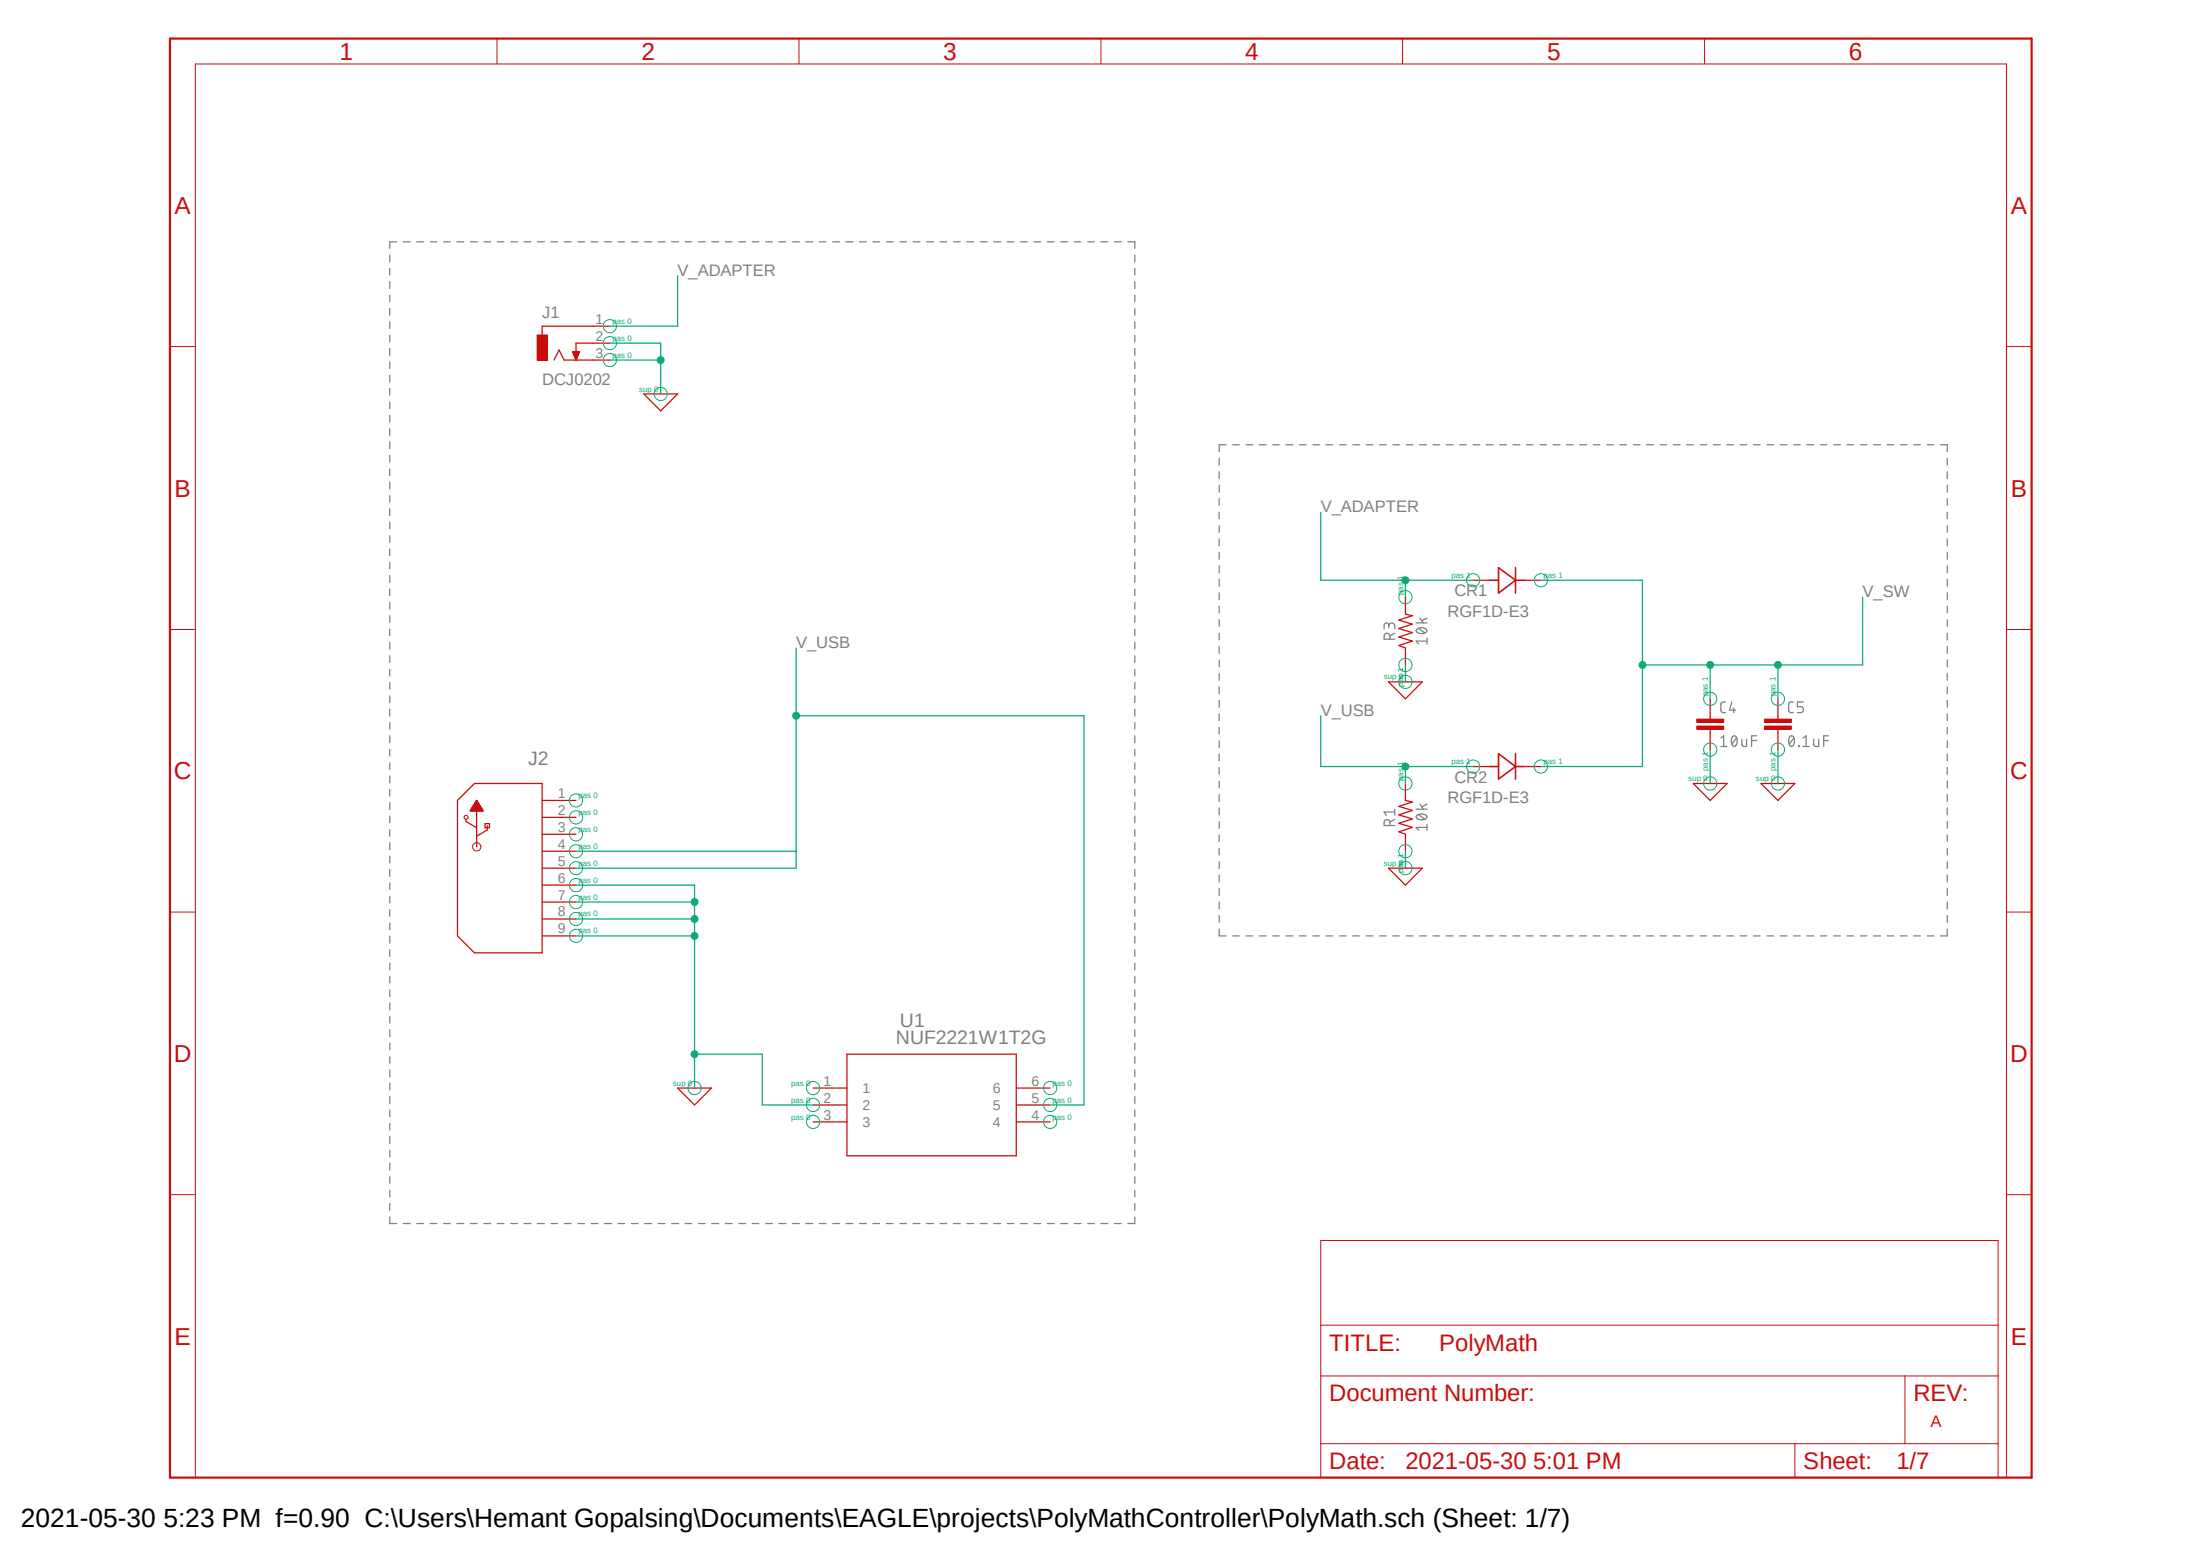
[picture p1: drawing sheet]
<svg xmlns="http://www.w3.org/2000/svg" width="297mm" height="210mm" viewBox="0 0 297 210" stroke-linecap="round" stroke-linejoin="round" font-family="sans-serif">
<path d="M22.4 4.9l252.2 195M274.6 4.9l-252.2 195" fill="none" stroke="#fff" stroke-width=".14"/>
<g fill="none" stroke="#808080" stroke-width=".17">
<path d="M187.5 84.5v-.2a.41 .41 0 0 1 .5-.2 .41 .41 0 0 1 .3 .4v.4M187.5 84.7v-.3a.32 .32 0 0 0-.3-.3 .32 .32 0 0 0-.3 .3v.5M187.7 86.3v-.4a.4 .4 0 0 0-.4-.4 .4 .4 0 0 0-.4 .4v.4h1.4M188.3 85.5l-.6 .3M191.2 84.1h1.5M191.3 85a.91 .91 0 0 1 1.4 .1 .91 .91 0 0 1-1.5 0zM191.5 84.8l.8 .6M191.7 83.4l.5 .7M192.7 86.1v.8M192.7 86.5h-1.5l.3 .4M192.7 83.4l-.8 .4M232.3 99.6l.4-.3v1.5"/>
<path d="M233 94.7l-.5 .1-.2 .2 .1 1 .1 .1 .5 .1M233.8 94.7l-.3 1.1h.8M234 99.4l.1-.1a.87 .87 0 0 1 .2 1.4l-.2 .1a.89 .89 0 0 1-.1-1.4zM234.1 95.5v.7M234.4 99.6l-.6 .8M235.2 99.8v.7l.2 .3h.4v-1M236.5 99.9h.7M237.2 99.3h-.7v1.5M241.7 99.4l.2-.1a.64 .64 0 0 1 .3 1l-.1 .4-.2 .1a.77 .77 0 0 1-.4-1.1zM242.1 94.7l-.5 .1-.1 .2v1l.3 .2h.3M242.2 99.6l-.6 .8M243.4 99.6l.4-.3v1.5"/>
<path d="M243.5 94.7h-.8v.7h.4a.41 .41 0 0 1 .4 .4 .41 .41 0 0 1-.4 .4h-.4M244.9 99.8v.7l.2 .3h.4v-1M246.2 99.9h.6M246.8 99.3h-.6v1.5M187.7 111.4v-.4a.4 .4 0 0 0-.4-.4 .4 .4 0 0 0-.4 .4v.4h1.4M188.3 110.6l-.6 .3M188.3 109.6h-1.4l.3 .4M188.3 109.2v.8M191.2 109.2h1.5M191.3 110.1l.1-.1a.97 .97 0 0 1 1.3 .2 .86 .86 0 0 1-1.5 0zM191.5 109.9l.8 .7M191.7 108.5l.5 .7"/>
<path d="M192.7 111.7h-1.5l.3 .4M192.7 111.3v.8M192.7 108.5l-.8 .4M232.3 100.8h.8M242.8 100.7l.1 .1zM243.4 100.8h.9"/>
</g>
<path d="M74.8 48.6l.7-1.4 .7 1.4h3.9M80.1 44h-6.9v1.2M80.1 46.3h-2.3v2.3" fill="none" stroke="#c90d0c" stroke-width=".17"/>
<path d="M72.5 45.2h1.4v3.4h-1.4z" fill-rule="evenodd" fill="#c90d0c"/>
<g fill="none" stroke="#c90d0c" stroke-width=".14">
<path d="M67.1 5.2v3.4M107.9 5.2v3.4M148.6 5.2v3.4M189.4 5.2v3.4M230.1 5.2v3.4M22.9 46.8h3.5M72.5 45.2h1.4v3.4h-1.4zM270.9 46.8h3.4M22.9 85h3.5M229.1 98h3.6v.4h-3.6zM229.1 97.1h3.6v.4h-3.6zM238.2 98h3.7v.4h-3.7z"/>
<path d="M238.2 97.1h3.7v.4h-3.7zM270.9 85h3.4M63.5 109.4h1.7M63.5 109.3h1.7M63.6 109.3h1.5M63.6 109.2h1.5M63.7 109.1h1.3M63.8 109h1.1M63.8 108.9h1.1M63.8 108.8h1.1M63.9 108.8h.9M63.9 108.7h.9"/>
<path d="M64 108.7h.7M64 108.6h.7M64.1 108.5h.6M64.1 108.5h.5M64.1 108.4h.5M64.1 108.3h.5M64.2 108.3h.3M64.2 108.2h.3M64.3 108.2h.1M64.3 108.1h.1M64.3 108l.9 1.4h-1.7zM64.3 108v.1"/>
<path d="M22.9 123.1h3.5M270.9 123.1h3.4M22.9 161.2h3.5M178.3 167.4h91.4v32h-91.4zM178.3 178.9h91.4M270.9 161.2h3.4M26.4 199.4v-190.8h244.5v190.8M178.3 185.7h91.4M178.3 194.9h91.4M242.3 194.9v4.5M257.2 185.7v9.2"/>
<circle cx="62.9" cy="110.3" r=".28"/>
<circle cx="64.4" cy="114.3" r=".56"/>
</g>
<g fill="none" stroke="#c90d0c" stroke-width=".17">
<path d="M77.3 47.5h.9l-.4 1.1zM77.3 47.5h.9M77.4 47.7h.7M77.4 47.6h.8M77.4 47.8h.7M77.5 47.9h.6M77.5 47.8h.6M77.5 48h.5M77.6 48h.4M77.6 48.2h.3M77.6 48.1h.4M77.6 48.3h.3"/>
<path d="M77.7 48.4h.2M77.7 48.3h.2M77.7 48.5h.1M77.8 48.6h.1M80.1 44h2.2M80.1 46.3h2.2M80.1 48.6h2.2M86.9 53.2h4.6l-2.3 2.3zM198.9 78.3h2.3M205.7 78.3h2.3M187.5 92h4.5l-2.3 2.3zM189.7 80.6v2.3l1 .2-1.9 .6 1.9 .5-1.9 .6 1.9 .6-1.9 .6 1.9 .5-1.9 .6 .9 .4v2.2"/>
<path d="M230.9 94.3v2.8M230.9 98.4v2.8M240 94.3v2.8M240 98.4v2.8M62.9 110.6v.3l1.4 .8M64.1 105.7h9.1v22.9h-9.1l-2.3-2.3v-18.3zM64.3 109.4v4.9M64.3 108l.9 1.4h-1.7zM65.5 111.2h.6v.5h-.6zM65.8 111.5v.5l-1.5 .9M73.2 117.2h4.6M73.2 108h4.6"/>
<path d="M73.2 110.3h4.6M73.2 112.6h4.6M73.2 114.9h4.6M73.2 119.5h4.6M187.5 117.2h4.5l-2.3 2.3zM189.7 105.7v2.3l1 .2-1.9 .6 1.9 .6-1.9 .6 1.9 .5-1.9 .6 1.9 .6-1.9 .6 .9 .3v2.3M198.9 103.5h2.3M205.7 103.5h2.3M228.6 105.7h4.6l-2.3 2.3zM237.7 105.7h4.6l-2.3 2.3zM73.2 121.8h4.6M73.2 124h4.6"/>
<path d="M73.2 126.3h4.6M91.5 146.9h4.6l-2.3 2.2zM109.8 146.9h4.5M109.8 149.1h4.5M109.8 151.4h4.5M114.3 142.3h22.9v13.7h-22.9zM137.2 146.9h4.6M137.2 149.1h4.6M137.2 151.4h4.6"/>
</g>
<path d="M22.9 5.2h251.4v194.2h-251.4z" fill="none" stroke="#c90d0c" stroke-width=".3"/>
<path d="M201.2 78.3h1.1M202.3 76.6l2.3 1.7-2.3 1.8zM204.6 78.3h1.1M204.6 76.6v3.5M201.2 103.5h1.1M202.3 101.7l2.3 1.8-2.3 1.7zM204.6 101.7v3.5M204.6 103.5h1.1" fill="none" stroke="#c90d0c" stroke-width=".21"/>
<path d="M229.1 98.2h3.6M229.1 97.3h3.6M238.2 98.2h3.7M238.2 97.3h3.7" fill="none" stroke="#c90d0c" stroke-width=".42"/>
<g fill="none" stroke="#0dab76" stroke-width=".14">
<circle cx="82.3" cy="46.3" r=".89"/>
<circle cx="82.3" cy="44" r=".89"/>
<circle cx="82.3" cy="48.6" r=".89"/>
<circle cx="89.2" cy="53.2" r=".89"/>
<circle cx="198.9" cy="78.3" r=".89"/>
<circle cx="208" cy="78.3" r=".89"/>
<circle cx="189.7" cy="89.7" r=".89"/>
<circle cx="189.7" cy="80.6" r=".89"/>
<circle cx="189.7" cy="92" r=".89"/>
<circle cx="230.9" cy="94.3" r=".89"/>
<circle cx="240" cy="94.3" r=".89"/>
<circle cx="77.8" cy="119.5" r=".89"/>
<circle cx="77.8" cy="112.6" r=".89"/>
<circle cx="77.8" cy="114.9" r=".89"/>
<circle cx="77.8" cy="108" r=".89"/>
<circle cx="77.8" cy="110.3" r=".89"/>
<circle cx="77.8" cy="117.2" r=".89"/>
<circle cx="189.7" cy="117.2" r=".89"/>
<circle cx="189.7" cy="105.7" r=".89"/>
<circle cx="189.7" cy="114.9" r=".89"/>
<circle cx="198.9" cy="103.5" r=".89"/>
<circle cx="208" cy="103.5" r=".89"/>
<circle cx="230.9" cy="105.7" r=".89"/>
<circle cx="230.9" cy="101.2" r=".89"/>
<circle cx="240" cy="101.2" r=".89"/>
<circle cx="240" cy="105.7" r=".89"/>
<circle cx="77.8" cy="126.3" r=".89"/>
<circle cx="77.8" cy="121.7" r=".89"/>
<circle cx="77.8" cy="124" r=".89"/>
<circle cx="93.8" cy="146.9" r=".89"/>
<circle cx="109.8" cy="149.1" r=".89"/>
<circle cx="109.8" cy="151.4" r=".89"/>
<circle cx="109.8" cy="146.9" r=".89"/>
<circle cx="141.8" cy="151.4" r=".89"/>
<circle cx="141.8" cy="149.1" r=".89"/>
<circle cx="141.8" cy="146.9" r=".89"/>
</g>
<path d="M82.3 48.6h6.9M82.3 46.3h6.9v6.9" fill="none" stroke="#0dab76" stroke-width=".17"/>
<circle cx="89.2" cy="48.6" r=".46" fill="#0dab76"/>
<circle cx="89.2" cy="48.6" r=".46" fill="none" stroke="#0dab76" stroke-width=".14"/>
<path d="M189.7 89.7v2.3M189.7 114.9v2.3M230.9 101.2v4.5M240 101.2v4.5M93.8 142.3v4.6" fill="none" stroke="#0dab76" stroke-width=".17"/>
<circle cx="93.8" cy="142.3" r=".46" fill="#0dab76"/>
<circle cx="93.8" cy="142.3" r=".46" fill="none" stroke="#0dab76" stroke-width=".14"/>
<path d="M77.8 119.5h16v22.8h9.1v6.8h6.9M77.8 121.8h16" fill="none" stroke="#0dab76" stroke-width=".17"/>
<circle cx="93.8" cy="121.8" r=".46" fill="#0dab76"/>
<circle cx="93.8" cy="121.8" r=".46" fill="none" stroke="#0dab76" stroke-width=".14"/>
<path d="M77.8 124h16" fill="none" stroke="#0dab76" stroke-width=".17"/>
<circle cx="93.8" cy="124" r=".46" fill="#0dab76"/>
<circle cx="93.8" cy="124" r=".46" fill="none" stroke="#0dab76" stroke-width=".14"/>
<path d="M77.8 126.3h16" fill="none" stroke="#0dab76" stroke-width=".17"/>
<circle cx="93.8" cy="126.3" r=".46" fill="#0dab76"/>
<circle cx="93.8" cy="126.3" r=".46" fill="none" stroke="#0dab76" stroke-width=".14"/>
<path d="M91.5 37.2v6.8h-9.2M178.3 69.2v9.1h20.6M189.7 78.3v2.3" fill="none" stroke="#0dab76" stroke-width=".17"/>
<circle cx="189.7" cy="78.3" r=".46" fill="#0dab76"/>
<circle cx="189.7" cy="78.3" r=".46" fill="none" stroke="#0dab76" stroke-width=".14"/>
<path d="M178.3 103.5h20.6M189.7 103.5v2.2" fill="none" stroke="#0dab76" stroke-width=".17"/>
<circle cx="189.7" cy="103.5" r=".46" fill="#0dab76"/>
<circle cx="189.7" cy="103.5" r=".46" fill="none" stroke="#0dab76" stroke-width=".14"/>
<path d="M107.5 87.5v9.1h38.8v52.5h-4.5M178.3 96.6v6.9M107.5 114.9v2.3h-29.7" fill="none" stroke="#0dab76" stroke-width=".17"/>
<circle cx="107.5" cy="96.6" r=".46" fill="#0dab76"/>
<circle cx="107.5" cy="96.6" r=".46" fill="none" stroke="#0dab76" stroke-width=".14"/>
<path d="M208 78.3h13.7v25.2h-13.7M107.5 96.6v18.3h-29.7M251.5 80.6v9.1h-29.8" fill="none" stroke="#0dab76" stroke-width=".17"/>
<circle cx="221.7" cy="89.7" r=".46" fill="#0dab76"/>
<circle cx="221.7" cy="89.7" r=".46" fill="none" stroke="#0dab76" stroke-width=".14"/>
<path d="M230.9 89.7v4.6" fill="none" stroke="#0dab76" stroke-width=".17"/>
<circle cx="230.9" cy="89.7" r=".46" fill="#0dab76"/>
<circle cx="230.9" cy="89.7" r=".46" fill="none" stroke="#0dab76" stroke-width=".14"/>
<path d="M240 89.7v4.6" fill="none" stroke="#0dab76" stroke-width=".17"/>
<circle cx="240" cy="89.7" r=".46" fill="#0dab76"/>
<circle cx="240" cy="89.7" r=".46" fill="none" stroke="#0dab76" stroke-width=".14"/>
<g fill="none" stroke="#808080" stroke-width=".17">
<path d="M52.6 34.4v.9M52.6 36.2v.9M52.6 38v.9M52.6 39.8v.9M53.6 32.6h-1v.9M54.4 32.6h1M56.3 32.6h.9M58.1 32.6h.9M59.9 32.6h.9M61.7 32.6h.9M63.5 32.6h.9M65.3 32.6h1"/>
<path d="M67.1 32.6h.9M69 32.6h.8M70.7 32.6h1M72.6 32.6h.9M74.4 32.6h.9M76.2 32.6h.9M78 32.6h.9M79.8 32.6h.9M81.6 32.6h.9M83.4 32.6h.9M85.3 32.6h.8M87 32.6h1"/>
<path d="M88.9 32.6h.9M90.7 32.6h.9M92.5 32.6h.9M94.3 32.6h.9M96.1 32.6h.9M97.9 32.6h.9M99.7 32.6h1M101.6 32.6h.8M103.4 32.6h.9M105.2 32.6h.9M107 32.6h.9M108.8 32.6h.9"/>
<path d="M110.6 32.6h.9M112.4 32.6h.9M114.2 32.6h.9M116 32.6h1M117.9 32.6h.8M119.7 32.6h.9M121.5 32.6h.9M123.3 32.6h.9M125.1 32.6h.9M126.9 32.6h.9M128.7 32.6h.9M130.5 32.6h.9"/>
<path d="M132.3 32.6h1M134.2 32.6h.9M136 32.6h.9M137.8 32.6h.9M139.6 32.6h.9M141.4 32.6h.9M143.2 32.6h.9M145 32.6h.9M146.9 32.6h.8M148.6 32.6h1M150.5 32.6h.9M152.3 32.6h.9v.9"/>
<path d="M153.2 34.4v.9M153.2 36.2v.9M153.2 38v.9M153.2 39.8v.9M52.6 41.7v.8M52.6 43.4v.9M52.6 45.3v.8M52.6 47v1M52.6 48.9v.8M52.6 50.6v1M52.6 52.5v.8M52.6 54.3v.9"/>
<path d="M52.6 56v1M52.6 57.9v.9M52.6 59.6v1M153.2 41.7v.8M153.2 43.4v.9M153.2 45.3v.8M153.2 47v1M153.2 48.9v.8M153.2 50.6v1M153.2 52.5v.8M153.2 54.3v.9M153.2 56v1"/>
<path d="M153.2 57.9v.9M153.2 59.6v1M52.6 61.5v.9M52.6 63.3v.9M52.6 65.1v.9M52.6 66.9v.9M52.6 68.7v.9M52.6 70.5v.9M52.6 72.3v.9M52.6 74.1v.9M52.6 75.9v.9M52.6 77.7v.9"/>
<path d="M52.6 79.5v.9M153.2 61.5v.9M153.2 63.3v.9M153.2 65.1v.9M153.2 66.9v.9M153.2 68.7v.9M153.2 70.5v.9M153.2 72.3v.9M153.2 74.1v.9M153.2 75.9v.9M153.2 77.7v.9M153.2 79.5v.9"/>
<path d="M164.6 61.8v1M164.6 63.7v.9M164.6 65.5v.9M164.6 67.3v.9M164.6 69.1v.9M164.6 71v.8M164.6 72.7v1M164.6 74.5v1M164.6 76.4v.9M164.6 78.2v.9M165.5 60h-.9v1M166.4 60h.9"/>
<path d="M168.2 60h.9M170 60h.9M171.8 60h.9M173.6 60h.9M175.4 60h.9M177.2 60h.9M179 60h.9M180.8 60h.9M182.6 60h1M184.4 60h.9M186.3 60h.9M188 60h.9"/>
<path d="M189.9 60h.9M191.6 60h1M193.5 60h.9M195.2 60h1M197.1 60h.9M198.9 60h.9M200.7 60h.9M202.5 60h.9M204.3 60h.9M206.1 60h.9M207.9 60h.9M209.7 60h.9"/>
<path d="M211.5 60h.9M213.3 60h.9M215.1 60h.9M216.9 60h.9M218.7 60h.9M220.5 60h.9M222.3 60h.9M224.1 60h.9M225.9 60h.9M227.7 60h.9M229.5 60h.9M231.3 60h.9"/>
<path d="M233.1 60h.9M234.9 60h.9M236.7 60h.9M238.5 60h.9M240.3 60h1M242.1 60h.9M243.9 60h1M245.7 60h.9M247.6 60h.9M249.3 60h.9M251.2 60h.9M252.9 60h1"/>
<path d="M254.8 60h.9M256.5 60h1M258.4 60h.8M260.2 60h.9M262 60h.9v1M262.9 61.8v1M262.9 63.7v.9M262.9 65.5v.9M262.9 67.3v.9M262.9 69.1v.9M262.9 71v.8M262.9 72.7v1"/>
<path d="M262.9 74.5v1M262.9 76.4v.9M262.9 78.2v.9M52.6 81.3v.9M52.6 83.1v.9M52.6 84.9v.9M52.6 86.7v.9M52.6 88.5v.9M52.6 90.3v.9M52.6 92.1v.9M52.6 93.9v.9M52.6 95.7v.9"/>
<path d="M52.6 97.5v.9M52.6 99.3v.9M153.2 81.3v.9M153.2 83.1v.9M153.2 84.9v.9M153.2 86.7v.9M153.2 88.5v.9M153.2 90.3v.9M153.2 92.1v.9M153.2 93.9v.9M153.2 95.7v.9M153.2 97.5v.9"/>
<path d="M153.2 99.3v.9M164.6 80v.9M164.6 81.8v.9M164.6 83.7v.8M164.6 85.5v.9M164.6 87.2v1M164.6 89.1v.9M164.6 90.9v.9M164.6 92.7v.9M164.6 94.5v1M164.6 96.4v.8M164.6 98.2v.9"/>
<path d="M164.6 100v.9M262.9 80v.9M262.9 81.8v.9M262.9 83.7v.8M262.9 85.5v.9M262.9 87.2v1M262.9 89.1v.9M262.9 90.9v.9M262.9 92.7v.9M262.9 94.5v1M262.9 96.4v.8M262.9 98.2v.9"/>
<path d="M262.9 100v.9M52.6 101.1v.9M52.6 103v.8M52.6 104.7v1M52.6 106.6v.8M52.6 108.3v1M52.6 110.2v.8M52.6 112v.9M52.6 113.7v1M52.6 115.6v.9M52.6 117.3v1M52.6 119.2v.9"/>
<path d="M153.2 101.1v.9M153.2 103v.8M153.2 104.7v1M153.2 106.6v.8M153.2 108.3v1M153.2 110.2v.8M153.2 112v.9M153.2 113.7v1M153.2 115.6v.9M153.2 117.3v1M153.2 119.2v.9M164.6 101.8v.9"/>
<path d="M164.6 103.6v.9M164.6 105.4v.9M164.6 107.2v1M164.6 109.1v.9M164.6 110.9v.9M164.6 112.7v.9M164.6 114.5v.9M164.6 116.3v.9M164.6 118.1v.9M164.6 119.9v1M262.9 101.8v.9M262.9 103.6v.9"/>
<path d="M262.9 105.4v.9M262.9 107.2v1M262.9 109.1v.9M262.9 110.9v.9M262.9 112.7v.9M262.9 114.5v.9M262.9 116.3v.9M262.9 118.1v.9M262.9 119.9v1M52.6 121v.9M52.6 122.8v.9M52.6 124.6v.9"/>
<path d="M52.6 126.4v.9M52.6 128.2v.9M52.6 130v.9M52.6 131.8v.9M52.6 133.6v.9M52.6 135.4v.9M52.6 137.2v.9M52.6 139v.9M153.2 121v.9M153.2 122.8v.9M153.2 124.6v.9M153.2 126.4v.9"/>
<path d="M153.2 128.2v.9M153.2 130v.9M153.2 131.8v.9M153.2 133.6v.9M153.2 135.4v.9M153.2 137.2v.9M153.2 139v.9M164.6 125.4v.9h.9M164.6 121.8v.9M164.6 123.6v.9M166.4 126.3h.9M168.2 126.3h.9"/>
<path d="M170 126.3h.9M171.8 126.3h.9M173.6 126.3h.9M175.4 126.3h.9M177.2 126.3h.9M179 126.3h.9M180.8 126.3h.9M182.6 126.3h1M184.4 126.3h.9M186.3 126.3h.9M188 126.3h.9M189.9 126.3h.9"/>
<path d="M191.6 126.3h1M193.5 126.3h.9M195.2 126.3h1M197.1 126.3h.9M198.9 126.3h.9M200.7 126.3h.9M202.5 126.3h.9M204.3 126.3h.9M206.1 126.3h.9M207.9 126.3h.9M209.7 126.3h.9M211.5 126.3h.9"/>
<path d="M213.3 126.3h.9M215.1 126.3h.9M216.9 126.3h.9M218.7 126.3h.9M220.5 126.3h.9M222.3 126.3h.9M224.1 126.3h.9M225.9 126.3h.9M227.7 126.3h.9M229.5 126.3h.9M231.3 126.3h.9M233.1 126.3h.9"/>
<path d="M234.9 126.3h.9M236.7 126.3h.9M238.5 126.3h.9M240.3 126.3h1M242.1 126.3h.9M243.9 126.3h1M245.7 126.3h.9M247.6 126.3h.9M249.3 126.3h.9M251.2 126.3h.9M252.9 126.3h1M254.8 126.3h.9"/>
<path d="M256.5 126.3h1M258.4 126.3h.8M260.2 126.3h.9M262.9 121.8v.9M262.9 123.6v.9M262.9 125.4v.9h-.9M52.6 140.8v.9M52.6 142.6v.9M52.6 144.4v.9M52.6 146.2v.9M52.6 148v.9M52.6 149.8v.9"/>
<path d="M52.6 151.6v.9M52.6 153.4v.9M52.6 155.2v.9M52.6 157v.9M52.6 158.8v.9M153.2 140.8v.9M153.2 142.6v.9M153.2 144.4v.9M153.2 146.2v.9M153.2 148v.9M153.2 149.8v.9M153.2 151.6v.9"/>
<path d="M153.2 153.4v.9M153.2 155.2v.9M153.2 157v.9M153.2 158.8v.9M52.6 164.3v.8h1M52.6 160.7v.8M52.6 162.4v1M54.4 165.1h1M56.3 165.1h.9M58.1 165.1h.9M59.9 165.1h.9M61.7 165.1h.9"/>
<path d="M63.5 165.1h.9M65.3 165.1h1M67.1 165.1h.9M69 165.1h.8M70.7 165.1h1M72.6 165.1h.9M74.4 165.1h.9M76.2 165.1h.9M78 165.1h.9M79.8 165.1h.9M81.6 165.1h.9M83.4 165.1h.9"/>
<path d="M85.3 165.1h.8M87 165.1h1M88.9 165.1h.9M90.7 165.1h.9M92.5 165.1h.9M94.3 165.1h.9M96.1 165.1h.9M97.9 165.1h.9M99.7 165.1h1M101.6 165.1h.8M103.4 165.1h.9M105.2 165.1h.9"/>
<path d="M107 165.1h.9M108.8 165.1h.9M110.6 165.1h.9M112.4 165.1h.9M114.2 165.1h.9M116 165.1h1M117.9 165.1h.8M119.7 165.1h.9M121.5 165.1h.9M123.3 165.1h.9M125.1 165.1h.9M126.9 165.1h.9"/>
<path d="M128.7 165.1h.9M130.5 165.1h.9M132.3 165.1h1M134.2 165.1h.9M136 165.1h.9M137.8 165.1h.9M139.6 165.1h.9M141.4 165.1h.9M143.2 165.1h.9M145 165.1h.9M146.9 165.1h.8M148.6 165.1h1"/>
<path d="M150.5 165.1h.9M153.2 164.3v.8h-.9M153.2 160.7v.8M153.2 162.4v1"/>
</g>
<text font-size="3.6" x="2.8" y="206.1">2021-05-30 5:23 PM f=0.90 C:\Users\Hemant Gopalsing\Documents\EAGLE\projects\PolyMathController\PolyMath.sch (Sheet: 1/7)</text>
<g font-size="3.3" fill="#c90d0c">
<text x="45.8" y="8">1</text>
<text x="86.6" y="8">2</text>
<text x="127.3" y="8">3</text>
<text x="168.1" y="8">4</text>
<text x="208.9" y="8">5</text>
<text x="249.6" y="8">6</text>
<text x="23.5" y="28.9">A</text>
<text x="271.5" y="28.9">A</text>
<text x="23.5" y="67">B</text>
<text x="271.5" y="67">B</text>
<text x="23.5" y="105.2">C</text>
<text x="271.4" y="105.2">C</text>
<text x="23.5" y="143.3">D</text>
<text x="271.4" y="143.3">D</text>
<text x="23.5" y="181.5">E</text>
<text x="271.5" y="181.5">E</text>
</g>
<g font-size="3.2" fill="#c90d0c">
<text x="179.4" y="182.3">TITLE:</text>
<text x="194.3" y="182.3">PolyMath</text>
<text x="179.4" y="189.1">Document Number:</text>
<text x="258.3" y="189.1">REV:</text>
<text x="179.4" y="198.3">Date:</text>
<text x="189.7" y="198.3">2021-05-30 5:01 PM</text>
<text x="243.4" y="198.3">Sheet:</text>
<text x="256" y="198.3">1/7</text>
</g>
<g font-size="2.6" fill="#808080">
<text x="71.3" y="103.3">J2</text>
<text x="120.9" y="141">NUF2221W1T2G</text>
<text x="121.5" y="138.7">U1</text>
</g>
<g font-size="2.2" fill="#808080">
<text x="91.5" y="37.2">V_ADAPTER</text>
<text x="73.2" y="42.9">J1</text>
<text x="73.2" y="52">DCJ0202</text>
<text x="178.3" y="69.2">V_ADAPTER</text>
<text x="195.4" y="83.3">RGF1D-E3</text>
<text x="196.3" y="80.5">CR1</text>
<text x="251.5" y="80.6">V_SW</text>
<text x="107.5" y="87.5">V_USB</text>
<text x="178.3" y="96.6">V_USB</text>
<text x="196.3" y="105.6">CR2</text>
<text x="195.4" y="108.4">RGF1D-E3</text>
</g>
<text font-size="2.2" fill="#c90d0c" x="260.6" y="192.6">A</text>
<g font-size="1.9" fill="#808080">
<text x="80.4" y="43.7">1</text>
<text x="80.4" y="46">2</text>
<text x="80.4" y="48.3">3</text>
<text x="75.3" y="107.7">1</text>
<text x="75.3" y="110">2</text>
<text x="75.3" y="112.3">3</text>
<text x="75.3" y="114.6">4</text>
<text x="75.3" y="116.8">5</text>
<text x="75.3" y="119.1">6</text>
<text x="75.3" y="121.4">7</text>
<text x="75.3" y="123.7">8</text>
<text x="75.3" y="126">9</text>
<text x="111.2" y="146.6">1</text>
<text x="111.2" y="148.8">2</text>
<text x="116.5" y="147.6">1</text>
<text x="116.5" y="149.9">2</text>
<text x="134" y="149.8">5</text>
<text x="134" y="147.5">6</text>
<text x="139.3" y="148.8">5</text>
<text x="139.3" y="146.6">6</text>
<text x="111.2" y="151.1">3</text>
<text x="116.5" y="152.1">3</text>
<text x="134" y="152.1">4</text>
<text x="139.3" y="151.1">4</text>
</g>
<g font-size="1.1" fill="#0dab76">
<text x="82.7" y="43.7">pas 0</text>
<text x="82.7" y="46">pas 0</text>
<text x="82.7" y="48.3">pas 0</text>
<text x="86.3" y="52.9">sup 0</text>
<text x="189.4" y="80.3" transform="rotate(-90 189.4 80.3)">pas 1</text>
<text x="196" y="78">pas 1</text>
<text x="208.4" y="78">pas 1</text>
<text x="186.8" y="91.7">sup 0</text>
<text x="189.4" y="92.7" transform="rotate(-90 189.4 92.7)">pas 1</text>
<text x="230.5" y="94" transform="rotate(-90 230.5 94)">pas 1</text>
<text x="239.7" y="94" transform="rotate(-90 239.7 94)">pas 1</text>
<text x="78.1" y="107.7">pas 0</text>
<text x="189.4" y="105.4" transform="rotate(-90 189.4 105.4)">pas 1</text>
<text x="196" y="103.1">pas 1</text>
<text x="208.4" y="103.1">pas 1</text>
<text x="227.9" y="105.4">sup 0</text>
<text x="230.5" y="104.1" transform="rotate(-90 230.5 104.1)">pas 1</text>
<text x="237.1" y="105.4">sup 0</text>
<text x="239.7" y="104.1" transform="rotate(-90 239.7 104.1)">pas 1</text>
<text x="78.1" y="110">pas 0</text>
<text x="78.1" y="112.3">pas 0</text>
<text x="78.1" y="114.6">pas 0</text>
<text x="78.1" y="116.8">pas 0</text>
<text x="78.1" y="119.1">pas 0</text>
<text x="186.8" y="116.8">sup 0</text>
<text x="189.4" y="117.8" transform="rotate(-90 189.4 117.8)">pas 1</text>
<text x="78.1" y="121.4">pas 0</text>
<text x="78.1" y="123.7">pas 0</text>
<text x="78.1" y="126">pas 0</text>
<text x="90.8" y="146.6">sup 0</text>
<text x="106.8" y="146.6">pas 0</text>
<text x="106.8" y="148.8">pas 0</text>
<text x="142.1" y="148.8">pas 0</text>
<text x="142.1" y="146.6">pas 0</text>
<text x="106.8" y="151.1">pas 0</text>
<text x="142.1" y="151.1">pas 0</text>
</g>
</svg>
